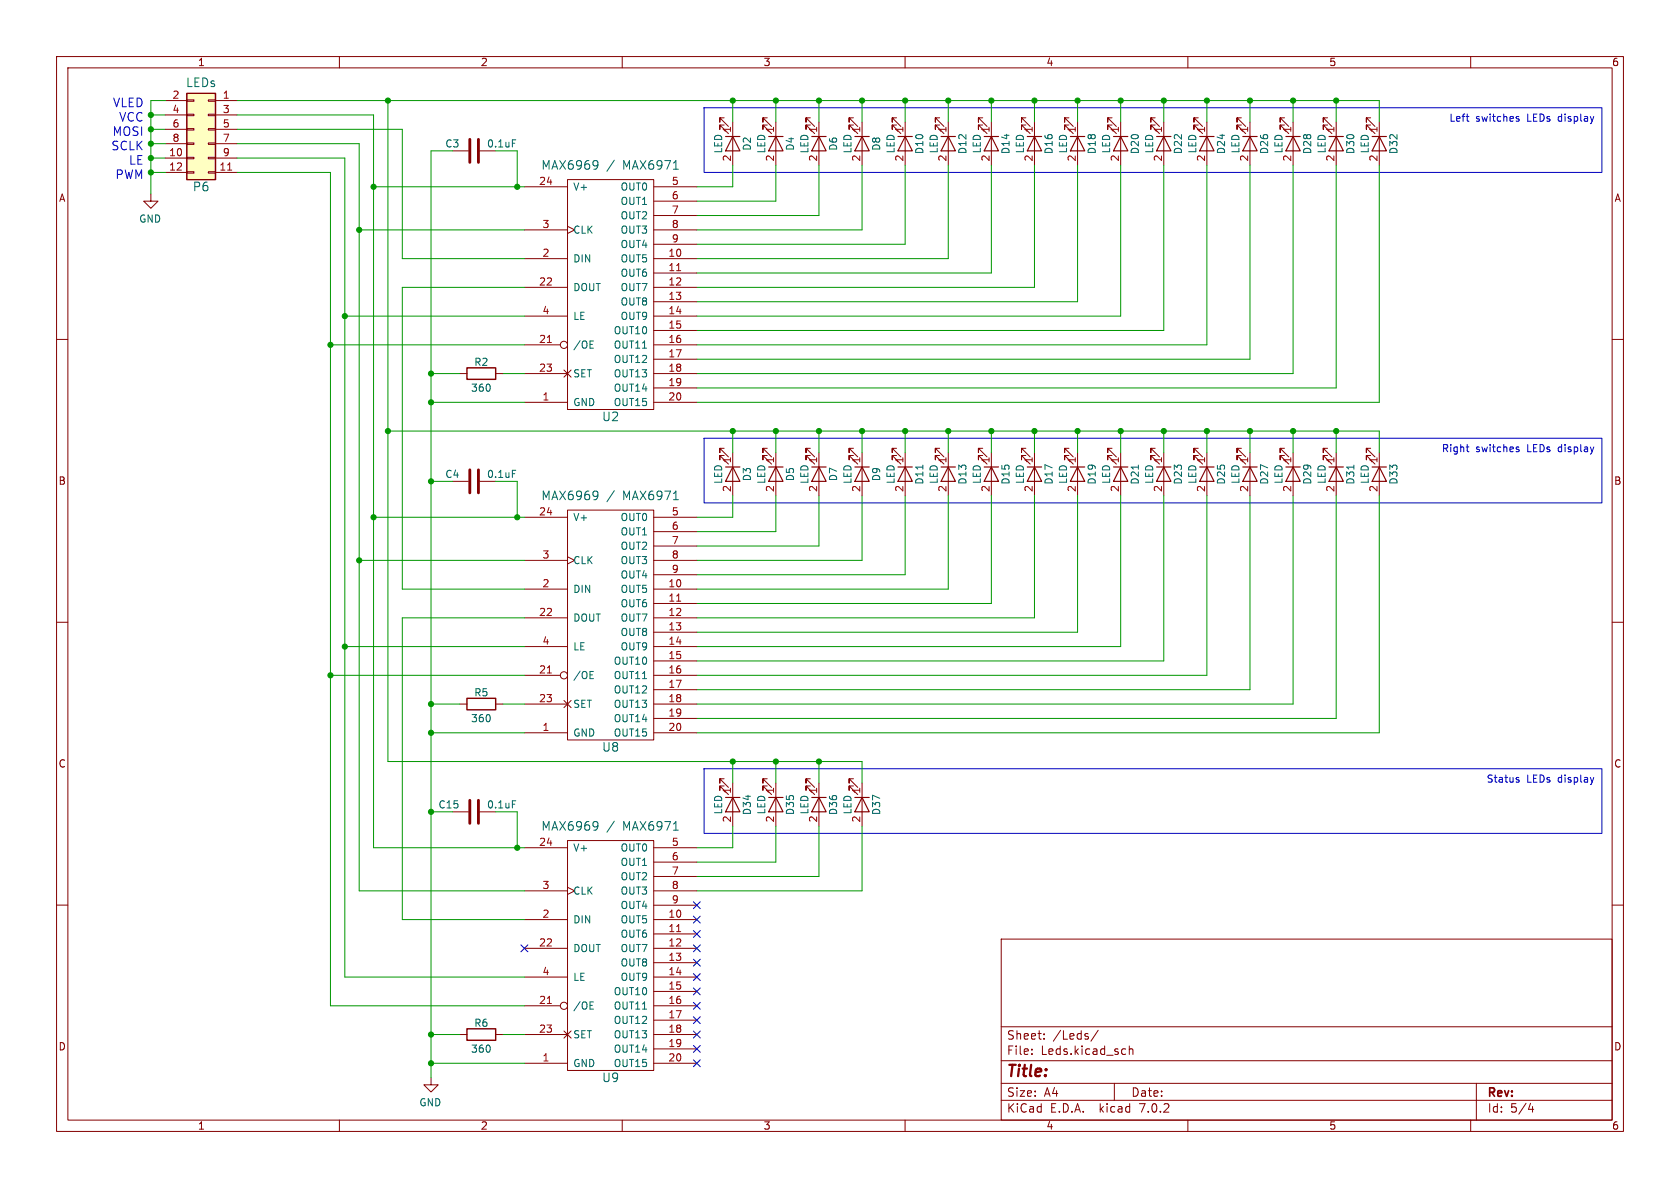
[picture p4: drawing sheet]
<svg xmlns="http://www.w3.org/2000/svg" width="297mm" height="210mm" viewBox="0 0 297 210" stroke-linecap="round" stroke-linejoin="round" font-family="sans-serif">
<g fill="none" stroke="#840000" stroke-width=".18">
<path d="M10 10h277v190h-277zM12 12h273v186h-273zM29.2 17.8h3.8M33 17.7h1.3v.2h-1.3zM36.8 17.7h1.3v.2h-1.3zM38.1 17.8h3.8M60 10v2M110 10v2M160 10v2M210 10v2M260 10v2M26.7 34.3v1.3h-1.3l1.3 1.2 1.2-1.2h-1.2"/>
<path d="M29.2 27.9h3.8M29.2 30.5h3.8M29.2 20.3h3.8M29.2 22.9h3.8M29.2 25.4h3.8M33 30.4h1.3v.2h-1.3zM33 27.8h1.3v.3h-1.3zM33 25.3h1.3v.2h-1.3zM33 22.7h1.3v.3h-1.3zM33 20.2h1.3v.2h-1.3zM36.8 30.4h1.3v.2h-1.3zM36.8 27.8h1.3v.3h-1.3z"/>
<path d="M36.8 25.3h1.3v.2h-1.3zM36.8 22.7h1.3v.3h-1.3zM36.8 20.2h1.3v.2h-1.3zM38.1 27.9h3.8M38.1 30.5h3.8M38.1 20.3h3.8M38.1 22.9h3.8M38.1 25.4h3.8M80 26.7h2.8M84.8 26.7h2.8M92.7 33h7.6M100.3 31.8h15.3v40.6h-15.3z"/>
<path d="M115.6 33h7.6M115.6 35.6h7.6M115.6 38.1h7.6M128 20.8h-.7v.8v-.8l1.5 1.6M128 22.1h-.7v.8v-.8l1.5 1.5M129.5 21.6v7.6M135.6 20.8h-.7v.8v-.8l1.5 1.6M135.6 22.1h-.7v.8v-.8l1.5 1.5M137.2 21.6v7.6M143.3 20.8h-.8v.8v-.8l1.5 1.6M143.3 22.1h-.8v.8v-.8l1.5 1.5M144.8 21.6v7.6"/>
<path d="M150.9 20.8h-.8v.8v-.8l1.5 1.6M150.9 22.1h-.8v.8v-.8l1.5 1.5M152.4 21.6v7.6M158.5 20.8h-.8v.8v-.8l1.6 1.6M158.5 22.1h-.8v.8v-.8l1.6 1.5M160 21.6v7.6M166.1 20.8h-.7v.8v-.8l1.5 1.6M166.1 22.1h-.7v.8v-.8l1.5 1.5M167.6 21.6v7.6M173.7 20.8h-.7v.8v-.8l1.5 1.6M173.7 22.1h-.7v.8v-.8l1.5 1.5M175.3 21.6v7.6"/>
<path d="M181.4 20.8h-.8v.8v-.8l1.5 1.6M181.4 22.1h-.8v.8v-.8l1.5 1.5M182.9 21.6v7.6M189 20.8h-.8v.8v-.8l1.5 1.6M189 22.1h-.8v.8v-.8l1.5 1.5M190.5 21.6v7.6M196.6 20.8h-.8v.8v-.8l1.6 1.6M196.6 22.1h-.8v.8v-.8l1.6 1.5M198.1 21.6v7.6M204.2 20.8h-.7v.8v-.8l1.5 1.6M204.2 22.1h-.7v.8v-.8l1.5 1.5M205.7 21.6v7.6"/>
<path d="M211.8 20.8h-.7v.8v-.8l1.5 1.6M211.8 22.1h-.7v.8v-.8l1.5 1.5M213.4 21.6v7.6M219.5 20.8h-.8v.8v-.8l1.5 1.6M219.5 22.1h-.8v.8v-.8l1.5 1.5M221 21.6v7.6M227.1 20.8h-.8v.8v-.8l1.5 1.6M227.1 22.1h-.8v.8v-.8l1.5 1.5M228.6 21.6v7.6M234.7 20.8h-.8v.8v-.8l1.6 1.6M234.7 22.1h-.8v.8v-.8l1.6 1.5M236.2 21.6v7.6"/>
<path d="M242.3 20.8h-.7v.8v-.8l1.5 1.6M242.3 22.1h-.7v.8v-.8l1.5 1.5M243.8 21.6v7.6M10 60h2M92.7 45.7h7.6M92.7 50.8h7.6M92.7 55.9h7.6M92.7 40.6h7.6M100.3 40l1.3 .6-1.3 .7M115.6 45.7h7.6M115.6 48.3h7.6M115.6 50.8h7.6"/>
<path d="M115.6 53.3h7.6M115.6 55.9h7.6M115.6 58.4h7.6M115.6 40.6h7.6M115.6 43.2h7.6M285 60h2M81.3 66h1.2M87.6 66h1.3M92.7 71.1h7.6M92.7 61h6.4M92.7 66h7.6M99.7 65.4l1.3 1.3"/>
<path d="M101 65.4l-1.3 1.3M115.6 71.1h7.6M115.6 61h7.6M115.6 63.5h7.6M115.6 66h7.6M115.6 68.6h7.6M128 79.2h-.7v.8v-.8l1.5 1.6M135.6 79.2h-.7v.8v-.8l1.5 1.6M143.3 79.2h-.8v.8v-.8l1.5 1.6M150.9 79.2h-.8v.8v-.8l1.5 1.6M158.5 79.2h-.8v.8v-.8l1.6 1.6M166.1 79.2h-.7v.8v-.8l1.5 1.6"/>
<path d="M173.7 79.2h-.7v.8v-.8l1.5 1.6M181.4 79.2h-.8v.8v-.8l1.5 1.6M189 79.2h-.8v.8v-.8l1.5 1.6M196.6 79.2h-.8v.8v-.8l1.6 1.6M204.2 79.2h-.7v.8v-.8l1.5 1.6M211.8 79.2h-.7v.8v-.8l1.5 1.6M219.5 79.2h-.8v.8v-.8l1.5 1.6M227.1 79.2h-.8v.8v-.8l1.5 1.6M234.7 79.2h-.8v.8v-.8l1.6 1.6M242.3 79.2h-.7v.8v-.8l1.5 1.6M80 85.1h2.8M84.8 85.1h2.8"/>
<path d="M92.7 91.4h7.6M92.7 99.1h7.6M100.3 90.2h15.3v40.6h-15.3zM100.3 98.4l1.3 .7-1.3 .6M115.6 91.4h7.6M115.6 99.1h7.6M115.6 94h7.6M115.6 96.5h7.6M128 80.5h-.7v.8v-.8l1.5 1.5M129.5 80v7.6M135.6 80.5h-.7v.8v-.8l1.5 1.5M137.2 80v7.6"/>
<path d="M143.3 80.5h-.8v.8v-.8l1.5 1.5M144.8 80v7.6M150.9 80.5h-.8v.8v-.8l1.5 1.5M152.4 80v7.6M158.5 80.5h-.8v.8v-.8l1.6 1.5M160 80v7.6M166.1 80.5h-.7v.8v-.8l1.5 1.5M167.6 80v7.6M173.7 80.5h-.7v.8v-.8l1.5 1.5M175.3 80v7.6M181.4 80.5h-.8v.8v-.8l1.5 1.5M182.9 80v7.6"/>
<path d="M189 80.5h-.8v.8v-.8l1.5 1.5M190.5 80v7.6M196.6 80.5h-.8v.8v-.8l1.6 1.5M198.1 80v7.6M204.2 80.5h-.7v.8v-.8l1.5 1.5M205.7 80v7.6M211.8 80.5h-.7v.8v-.8l1.5 1.5M213.4 80v7.6M219.5 80.5h-.8v.8v-.8l1.5 1.5M221 80v7.6M227.1 80.5h-.8v.8v-.8l1.5 1.5M228.6 80v7.6"/>
<path d="M234.7 80.5h-.8v.8v-.8l1.6 1.5M236.2 80v7.6M242.3 80.5h-.7v.8v-.8l1.5 1.5M243.8 80v7.6M10 110h2M92.7 104.1h7.6M92.7 109.2h7.6M92.7 114.3h7.6M92.7 119.4h6.4M115.6 104.1h7.6M115.6 106.7h7.6M115.6 109.2h7.6"/>
<path d="M115.6 111.8h7.6M115.6 114.3h7.6M115.6 116.8h7.6M115.6 119.4h7.6M115.6 101.6h7.6M285 110h2M81.3 124.5h1.2M87.6 124.5h1.3M92.7 124.5h7.6M92.7 129.5h7.6M99.7 123.8l1.3 1.3M101 123.8l-1.3 1.3"/>
<path d="M115.6 124.5h7.6M115.6 129.5h7.6M115.6 121.9h7.6M115.6 127h7.6M128 137.7h-.7v.7v-.7l1.5 1.5M128 138.9h-.7v.8v-.8l1.5 1.6M129.5 138.4v7.7M135.6 137.7h-.7v.7v-.7l1.5 1.5M135.6 138.9h-.7v.8v-.8l1.5 1.6M137.2 138.4v7.7M143.3 137.7h-.8v.7v-.7l1.5 1.5M143.3 138.9h-.8v.8v-.8l1.5 1.6"/>
<path d="M144.8 138.4v7.7M150.9 137.7h-.8v.7v-.7l1.5 1.5M150.9 138.9h-.8v.8v-.8l1.5 1.6M152.4 138.4v7.7M10 160h2M80 143.5h2.8M84.8 143.5h2.8M92.7 149.9h7.6M92.7 157.5h7.6M100.3 148.6h15.3v40.6h-15.3zM100.3 156.8l1.3 .7-1.3 .6M115.6 149.9h7.6"/>
<path d="M115.6 157.5h7.6M115.6 152.4h7.6M115.6 154.9h7.6M285 160h2M92.7 162.6h7.6M92.7 167.6h7.6M92.7 172.7h7.6M92.7 177.8h6.4M115.6 162.6h7.6M115.6 165.1h7.6M115.6 167.6h7.6M115.6 170.2h7.6"/>
<path d="M115.6 172.7h7.6M115.6 175.3h7.6M115.6 177.8h7.6M115.6 160h7.6M177 166h108v32h-108zM60 198v2M76.2 190.5v1.3h-1.3l1.3 1.2 1.3-1.2h-1.3M81.3 182.9h1.2M87.6 182.9h1.3M92.7 188h7.6M92.7 182.9h7.6M99.7 182.2l1.3 1.3"/>
<path d="M101 182.2l-1.3 1.3M110 198v2M115.6 185.4h7.6M115.6 188h7.6M115.6 180.3h7.6M115.6 182.9h7.6M160 198v2M177 194.5h108M177 191.5h108M177 187.5h108M177 181.5h108M182.4 186.3v.1"/>
<path d="M182.4 185.5v.1M184.6 183.6v.1M184.6 182.8v.1M194.1 182.1l-1.2 2M197 191.5v3M199.6 184.9v1.5M199.6 185.5l.3-.1 .3 .1 .1 .9M210 198v2M260 198v2M261 191.5v6.5M270.2 196.1h.9M270.9 195.6v1"/>
<circle cx="99.7" cy="61" r=".63"/>
<circle cx="99.7" cy="119.4" r=".63"/>
<circle cx="99.7" cy="177.8" r=".63"/>
</g>
<g fill="none" stroke="#840000" stroke-width=".2">
<path d="M128.3 24.1h2.5M129.5 24.1l1.3 2.6h-2.5zM135.9 24.1h2.5M137.2 24.1l1.2 2.6h-2.5zM143.5 24.1h2.5M144.8 24.1l1.2 2.6h-2.5zM151.1 24.1h2.6M152.4 24.1l1.3 2.6h-2.6zM158.7 24.1h2.6M160 24.1l1.3 2.6h-2.6zM166.4 24.1h2.5M167.6 24.1l1.3 2.6h-2.5z"/>
<path d="M174 24.1h2.5M175.3 24.1l1.2 2.6h-2.5zM181.6 24.1h2.5M182.9 24.1l1.2 2.6h-2.5zM189.2 24.1h2.6M190.5 24.1l1.3 2.6h-2.6zM196.8 24.1h2.6M198.1 24.1l1.3 2.6h-2.6zM204.5 24.1h2.5M205.7 24.1l1.3 2.6h-2.5zM212.1 24.1h2.5M213.4 24.1l1.2 2.6h-2.5z"/>
<path d="M219.7 24.1h2.5M221 24.1l1.2 2.6h-2.5zM227.3 24.1h2.6M228.6 24.1l1.3 2.6h-2.6zM234.9 24.1h2.6M236.2 24.1l1.3 2.6h-2.6zM242.6 24.1h2.5M243.8 24.1l1.3 2.6h-2.5zM128.3 82.6h2.5M129.5 82.6l1.3 2.5h-2.5zM135.9 82.6h2.5M137.2 82.6l1.2 2.5h-2.5z"/>
<path d="M143.5 82.6h2.5M144.8 82.6l1.2 2.5h-2.5zM151.1 82.6h2.6M152.4 82.6l1.3 2.5h-2.6zM158.7 82.6h2.6M160 82.6l1.3 2.5h-2.6zM166.4 82.6h2.5M167.6 82.6l1.3 2.5h-2.5zM174 82.6h2.5M175.3 82.6l1.2 2.5h-2.5zM181.6 82.6h2.5M182.9 82.6l1.2 2.5h-2.5z"/>
<path d="M189.2 82.6h2.6M190.5 82.6l1.3 2.5h-2.6zM196.8 82.6h2.6M198.1 82.6l1.3 2.5h-2.6zM204.5 82.6h2.5M205.7 82.6l1.3 2.5h-2.5zM212.1 82.6h2.5M213.4 82.6l1.2 2.5h-2.5zM219.7 82.6h2.5M221 82.6l1.2 2.5h-2.5zM227.3 82.6h2.6M228.6 82.6l1.3 2.5h-2.6z"/>
<path d="M234.9 82.6h2.6M236.2 82.6l1.3 2.5h-2.6zM242.6 82.6h2.5M243.8 82.6l1.3 2.5h-2.5zM128.3 141h2.5M129.5 141l1.3 2.5h-2.5zM135.9 141h2.5M137.2 141l1.2 2.5h-2.5zM143.5 141h2.5M144.8 141l1.2 2.5h-2.5zM151.1 141h2.6M152.4 141l1.3 2.5h-2.6z"/>
</g>
<path d="M83.1 24.6v4.1M84.6 24.6v4.1M83.1 83.1v4M84.6 83.1v4M83.1 141.5v4M84.6 141.5v4" fill="none" stroke="#840000" stroke-width=".51"/>
<g fill="none" stroke="#006464" stroke-width=".18">
<path d="M90.6 24.7h.6M105.6 28.5a1.28 1.28 0 0 1-.1 1.3M105.7 29l-.1 .3M108.6 28.3l-1.3 2M119.1 29.9h.8M104.3 61.5h.6M104.3 60.3h.6M90.6 83.1h.6M105.6 86.9v.1a1.28 1.28 0 0 1-.1 1.2M105.7 87.5l-.1 .2M108.6 86.7l-1.3 2M119.1 88.3h.8"/>
<path d="M104.3 120h.6M104.3 118.7h.6M90.6 141.6h.6M105.6 145.3v.1a1.28 1.28 0 0 1-.1 1.2M105.7 145.9l-.1 .2M108.6 145.2l-1.3 1.9M119.1 146.8h.8M104.3 178.4h.6M104.3 177.1h.6"/>
</g>
<path d="M33 16.5h5.1v15.3h-5.1zM82.5 65h5.1v2.1h-5.1zM82.5 123.4h5.1v2.1h-5.1zM82.5 181.9h5.1v2h-5.1z" fill="none" stroke="#840000" stroke-width=".25"/>
<path d="M33 16.5h5.1v15.3h-5.1z" fill="#ffffc2" stroke="#ffffc2" stroke-width=".18"/>
<path d="M40.2 30.1h.8M119.6 47.9h.7M96.8 60.6h.7M96.8 119h.7M119.6 106.3h.7M96.8 177.4h.7M119.6 164.7h.7" fill="none" stroke="#a90000" stroke-width=".18"/>
<g fill="none" stroke="#0000c2" stroke-width=".18">
<path d="M124.5 19.1h158.7v11.4h-158.7zM259.2 20.6h.5M259.6 21.4h.1M268.1 21l.4 .1 .1 .2-.2 .1h-.4M268.1 20.6h.4M281.8 20.6l-.3 .8M124.5 77.5h158.7v11.4h-158.7zM259.2 79h.5M259.4 79.8l.3 .1M268.1 79.4l.4 .1 .1 .2-.2 .2-.4-.1M268.1 79.1h.4M281.8 79l-.3 .9"/>
<path d="M124.5 135.9h158.7v11.4h-158.7zM268.2 137.9h.3l.1 .2-.2 .2h-.2M268.2 137.4l.3 .1M281.8 137.4l-.3 .9"/>
</g>
<g fill="none" stroke="#009600" stroke-width=".18">
<path d="M29.2 17.8h-2.5v16.5M41.9 17.8h201.9v3.8M68.6 17.8v116.8h83.8v3.8M129.5 17.8v3.8M137.2 17.8v3.8M144.8 17.8v3.8M152.4 17.8v3.8M160 17.8v3.8M167.6 17.8v3.8M175.3 17.8v3.8M182.9 17.8v3.8M190.5 17.8v3.8"/>
<path d="M198.1 17.8v3.8M205.7 17.8v3.8M213.4 17.8v3.8M221 17.8v3.8M228.6 17.8v3.8M236.2 17.8v3.8M26.7 27.9h2.5M26.7 20.3h2.5M26.7 25.4h2.5M26.7 30.5h2.5M26.7 22.9h2.5M41.9 22.9h29.2v22.8h21.6"/>
<path d="M41.9 27.9h19.1v144.8h31.7M41.9 25.4h21.6v132.1h29.2M41.9 20.3h24.1v129.6h26.7M41.9 30.5h16.5v147.3h34.3M66 33h26.7M80 26.7h-3.8v163.8M87.6 26.7h3.8v6.3M129.5 29.2v3.8h-6.3M137.2 29.2v6.4h-14M144.8 29.2v8.9h-21.6M152.4 29.2v11.4h-29.2M160 29.2v14h-36.8"/>
<path d="M167.6 29.2v16.5h-44.4M175.3 29.2v19.1h-52.1M182.9 29.2v21.6h-59.7M190.5 29.2v24.1h-67.3M198.1 29.2v26.7h-74.9M205.7 29.2v29.2h-82.5M213.4 29.2v31.8h-90.2M221 29.2v34.3h-97.8M228.6 29.2v36.8h-105.4M236.2 29.2v39.4h-113M243.8 29.2v41.9h-120.6M61 55.9h31.7"/>
<path d="M63.5 40.6h29.2M92.7 50.8h-21.6v53.3h21.6M58.4 61h34.3M68.6 76.2h175.2v3.8M76.2 66h5.1M76.2 71.1h16.5M88.9 66h3.8M129.5 76.2v3.8M137.2 76.2v3.8M144.8 76.2v3.8M152.4 76.2v3.8M160 76.2v3.8"/>
<path d="M167.6 76.2v3.8M175.3 76.2v3.8M182.9 76.2v3.8M190.5 76.2v3.8M198.1 76.2v3.8M205.7 76.2v3.8M213.4 76.2v3.8M221 76.2v3.8M228.6 76.2v3.8M236.2 76.2v3.8M63.5 99.1h29.2M66 91.4h26.7"/>
<path d="M76.2 85.1h3.8M87.6 85.1h3.8v6.3M129.5 87.6v3.8h-6.3M137.2 87.6v6.4h-14M144.8 87.6v8.9h-21.6M152.4 87.6v11.5h-29.2M160 87.6v14h-36.8M167.6 87.6v16.5h-44.4M175.3 87.6v19.1h-52.1M182.9 87.6v21.6h-59.7M190.5 87.6v24.2h-67.3M198.1 87.6v26.7h-74.9"/>
<path d="M205.7 87.6v29.2h-82.5M213.4 87.6v31.8h-90.2M221 87.6v34.3h-97.8M228.6 87.6v36.9h-105.4M236.2 87.6v39.4h-113M243.8 87.6v41.9h-120.6M58.4 119.4h34.3M61 114.3h31.7M92.7 109.2h-21.6v53.4h21.6M76.2 124.5h5.1M76.2 129.5h16.5M88.9 124.5h3.8"/>
<path d="M129.5 134.6v3.8M137.2 134.6v3.8M144.8 134.6v3.8M76.2 143.5h3.8M87.6 143.5h3.8v6.4M129.5 146.1v3.8h-6.3M137.2 146.1v6.3h-14M144.8 146.1v8.8h-21.6M152.4 146.1v11.4h-29.2M76.2 188h16.5M76.2 182.9h5.1M88.9 182.9h3.8"/>
</g>
<g fill="none" stroke="#000084" stroke-width=".18">
<path d="M122.6 159.4l1.2 1.2M123.8 159.4l-1.2 1.2M92.1 167l1.2 1.2M93.3 167l-1.2 1.2M122.6 179.7l1.2 1.2M122.6 164.5l1.2 1.2M122.6 162l1.2 1.2M122.6 177.2l1.2 1.2M122.6 174.7l1.2 1.2M122.6 169.6l1.2 1.2M122.6 172.1l1.2 1.2M122.6 167l1.2 1.2"/>
<path d="M123.8 179.7l-1.2 1.2M123.8 164.5l-1.2 1.2M123.8 162l-1.2 1.2M123.8 177.2l-1.2 1.2M123.8 174.7l-1.2 1.2M123.8 169.6l-1.2 1.2M123.8 172.1l-1.2 1.2M123.8 167l-1.2 1.2M122.6 184.8l1.2 1.2M122.6 187.4l1.2 1.2M122.6 182.3l1.2 1.2M123.8 184.8l-1.2 1.2"/>
<path d="M123.8 187.4l-1.2 1.2M123.8 182.3l-1.2 1.2"/>
</g>
<g fill="#009600" stroke="#009600" stroke-width=".18">
<circle cx="190.5" cy="76.2" r=".46"/>
<circle cx="175.3" cy="76.2" r=".46"/>
<circle cx="182.9" cy="76.2" r=".46"/>
<circle cx="198.1" cy="76.2" r=".46"/>
<circle cx="221" cy="76.2" r=".46"/>
<circle cx="213.4" cy="76.2" r=".46"/>
<circle cx="198.1" cy="17.8" r=".46"/>
<circle cx="190.5" cy="17.8" r=".46"/>
<circle cx="137.2" cy="76.2" r=".46"/>
<circle cx="175.3" cy="17.8" r=".46"/>
<circle cx="182.9" cy="17.8" r=".46"/>
<circle cx="205.7" cy="76.2" r=".46"/>
<circle cx="167.6" cy="76.2" r=".46"/>
<circle cx="160" cy="76.2" r=".46"/>
<circle cx="167.6" cy="17.8" r=".46"/>
<circle cx="144.8" cy="17.8" r=".46"/>
<circle cx="152.4" cy="17.8" r=".46"/>
<circle cx="160" cy="17.8" r=".46"/>
<circle cx="129.5" cy="17.8" r=".46"/>
<circle cx="137.2" cy="17.8" r=".46"/>
<circle cx="228.6" cy="17.8" r=".46"/>
<circle cx="221" cy="17.8" r=".46"/>
<circle cx="213.4" cy="17.8" r=".46"/>
<circle cx="236.2" cy="76.2" r=".46"/>
<circle cx="228.6" cy="76.2" r=".46"/>
<circle cx="205.7" cy="17.8" r=".46"/>
<circle cx="236.2" cy="17.8" r=".46"/>
<circle cx="152.4" cy="76.2" r=".46"/>
<circle cx="144.8" cy="76.2" r=".46"/>
<circle cx="129.5" cy="76.2" r=".46"/>
<circle cx="91.4" cy="91.4" r=".46"/>
<circle cx="76.2" cy="71.1" r=".46"/>
<circle cx="76.2" cy="66" r=".46"/>
<circle cx="68.6" cy="76.2" r=".46"/>
<circle cx="61" cy="114.3" r=".46"/>
<circle cx="63.5" cy="99.1" r=".46"/>
<circle cx="66" cy="91.4" r=".46"/>
<circle cx="91.4" cy="33" r=".46"/>
<circle cx="76.2" cy="85.1" r=".46"/>
<circle cx="58.4" cy="119.4" r=".46"/>
<circle cx="76.2" cy="129.5" r=".46"/>
<circle cx="76.2" cy="124.5" r=".46"/>
<circle cx="76.2" cy="182.9" r=".46"/>
<circle cx="76.2" cy="143.5" r=".46"/>
<circle cx="91.4" cy="149.9" r=".46"/>
<circle cx="76.2" cy="188" r=".46"/>
<circle cx="129.5" cy="134.6" r=".46"/>
<circle cx="137.2" cy="134.6" r=".46"/>
<circle cx="144.8" cy="134.6" r=".46"/>
<circle cx="63.5" cy="40.6" r=".46"/>
<circle cx="66" cy="33" r=".46"/>
<circle cx="26.7" cy="30.5" r=".46"/>
<circle cx="26.7" cy="27.9" r=".46"/>
<circle cx="58.4" cy="61" r=".46"/>
<circle cx="61" cy="55.9" r=".46"/>
<circle cx="26.7" cy="20.3" r=".46"/>
<circle cx="68.6" cy="17.8" r=".46"/>
<circle cx="26.7" cy="22.9" r=".46"/>
<circle cx="26.7" cy="25.4" r=".46"/>
</g>
<text font-size="2.8" fill="#840000" x="178" y="190.8">Title:</text>
<g font-size="2.1" fill="#006464">
<text x="32.8" y="15.6">LEDs</text>
<text x="34" y="34">P6</text>
<text x="95.6" y="30.2">MAX6969</text>
<text x="110" y="30.2">MAX6971</text>
<text x="106.4" y="74.6">U2</text>
<text x="95.6" y="88.6">MAX6969</text>
<text x="110" y="88.6">MAX6971</text>
<text x="106.4" y="133">U8</text>
<text x="95.6" y="147">MAX6969</text>
<text x="110" y="147">MAX6971</text>
<text x="106.4" y="191.5">U9</text>
</g>
<g font-size="2.1" fill="#0000c2">
<text x="19.9" y="19.1">VLED</text>
<text x="21" y="21.6">VCC</text>
<text x="19.6" y="26.7">SCLK</text>
<text x="19.8" y="24.1">MOSI</text>
<text x="22.7" y="29.2">LE</text>
<text x="20.3" y="31.8">PWM</text>
</g>
<g font-size="2.1" fill="#840000">
<text x="178" y="183.9">Sheet:</text>
<text x="186.2" y="183.9">/Leds/</text>
<text x="178" y="186.6">File:</text>
<text x="184" y="186.6">Leds.kicad_sch</text>
<text x="178" y="196.8">KiCad</text>
<text x="178" y="194">Size:</text>
<text x="184.6" y="194">A4</text>
<text x="185.7" y="196.8">E.D.A.</text>
<text x="194.4" y="196.8">kicad</text>
<text x="200" y="194">Date:</text>
<text x="201.5" y="196.8">7.0.2</text>
<text x="263" y="194.2">Rev:</text>
<text x="263" y="196.8">Id:</text>
<text x="267" y="196.8">5/4</text>
</g>
<g font-size="1.8" fill="#840000">
<text x="35" y="11.8">1</text>
<text x="85" y="11.8">2</text>
<text x="135" y="11.8">3</text>
<text x="185" y="11.8">4</text>
<text x="235" y="11.8">5</text>
<text x="285" y="11.8">6</text>
<text x="10.4" y="35.8">A</text>
<text x="285.4" y="35.8">A</text>
<text x="10.3" y="85.8">B</text>
<text x="285.3" y="85.8">B</text>
<text x="10.3" y="135.8">C</text>
<text x="285.3" y="135.8">C</text>
<text x="10.3" y="185.8">D</text>
<text x="285.3" y="185.8">D</text>
<text x="35" y="199.8">1</text>
<text x="85" y="199.8">2</text>
<text x="135" y="199.8">3</text>
<text x="185" y="199.8">4</text>
<text x="235" y="199.8">5</text>
<text x="285" y="199.8">6</text>
</g>
<g font-size="1.8" fill="#a90000">
<text x="30.4" y="17.5">2</text>
<text x="39.3" y="17.5">1</text>
<text x="30.4" y="20.1">4</text>
<text x="30.4" y="22.6">6</text>
<text x="39.3" y="20.1">3</text>
<text x="39.3" y="22.6">5</text>
<text x="129.3" y="23.5" transform="rotate(-90 129.3 23.5)">1</text>
<text x="136.9" y="23.5" transform="rotate(-90 136.9 23.5)">1</text>
<text x="144.5" y="23.5" transform="rotate(-90 144.5 23.5)">1</text>
<text x="152.1" y="23.5" transform="rotate(-90 152.1 23.5)">1</text>
<text x="159.8" y="23.5" transform="rotate(-90 159.8 23.5)">1</text>
<text x="167.4" y="23.5" transform="rotate(-90 167.4 23.5)">1</text>
<text x="175" y="23.5" transform="rotate(-90 175 23.5)">1</text>
<text x="182.6" y="23.5" transform="rotate(-90 182.6 23.5)">1</text>
<text x="190.2" y="23.5" transform="rotate(-90 190.2 23.5)">1</text>
<text x="197.9" y="23.5" transform="rotate(-90 197.9 23.5)">1</text>
<text x="205.5" y="23.5" transform="rotate(-90 205.5 23.5)">1</text>
<text x="213.1" y="23.5" transform="rotate(-90 213.1 23.5)">1</text>
<text x="220.7" y="23.5" transform="rotate(-90 220.7 23.5)">1</text>
<text x="228.3" y="23.5" transform="rotate(-90 228.3 23.5)">1</text>
<text x="236" y="23.5" transform="rotate(-90 236 23.5)">1</text>
<text x="243.6" y="23.5" transform="rotate(-90 243.6 23.5)">1</text>
<text x="29.8" y="27.7">10</text>
<text x="30.4" y="25.1">8</text>
<text x="39.3" y="25.1">7</text>
<text x="39.3" y="27.7">9</text>
<text x="129.3" y="28.6" transform="rotate(-90 129.3 28.6)">2</text>
<text x="136.9" y="28.6" transform="rotate(-90 136.9 28.6)">2</text>
<text x="144.5" y="28.6" transform="rotate(-90 144.5 28.6)">2</text>
<text x="152.1" y="28.6" transform="rotate(-90 152.1 28.6)">2</text>
<text x="159.8" y="28.6" transform="rotate(-90 159.8 28.6)">2</text>
<text x="167.4" y="28.6" transform="rotate(-90 167.4 28.6)">2</text>
<text x="175" y="28.6" transform="rotate(-90 175 28.6)">2</text>
<text x="182.6" y="28.6" transform="rotate(-90 182.6 28.6)">2</text>
<text x="190.2" y="28.6" transform="rotate(-90 190.2 28.6)">2</text>
<text x="197.9" y="28.6" transform="rotate(-90 197.9 28.6)">2</text>
<text x="205.5" y="28.6" transform="rotate(-90 205.5 28.6)">2</text>
<text x="213.1" y="28.6" transform="rotate(-90 213.1 28.6)">2</text>
<text x="220.7" y="28.6" transform="rotate(-90 220.7 28.6)">2</text>
<text x="228.3" y="28.6" transform="rotate(-90 228.3 28.6)">2</text>
<text x="236" y="28.6" transform="rotate(-90 236 28.6)">2</text>
<text x="243.6" y="28.6" transform="rotate(-90 243.6 28.6)">2</text>
<text x="29.8" y="30.2">12</text>
<text x="38.7" y="30.2">11</text>
<text x="95.2" y="32.8">24</text>
<text x="118.7" y="32.8">5</text>
<text x="118.7" y="35.3">6</text>
<text x="95.9" y="40.4">3</text>
<text x="118.7" y="37.8">7</text>
<text x="118.7" y="40.4">8</text>
<text x="95.9" y="45.5">2</text>
<text x="118.1" y="45.5">10</text>
<text x="118.7" y="42.9">9</text>
<text x="95.2" y="50.5">22</text>
<text x="118.1" y="48">11</text>
<text x="118.1" y="50.5">12</text>
<text x="118.1" y="53.1">13</text>
<text x="95.9" y="55.6">4</text>
<text x="118.1" y="55.6">14</text>
<text x="118.1" y="58.2">15</text>
<text x="95.2" y="60.7">21</text>
<text x="95.2" y="65.8">23</text>
<text x="118.1" y="60.7">16</text>
<text x="118.1" y="63.2">17</text>
<text x="118.1" y="65.8">18</text>
<text x="95.9" y="70.9">1</text>
<text x="118.1" y="68.3">19</text>
<text x="118.1" y="70.9">20</text>
<text x="129.3" y="81.9" transform="rotate(-90 129.3 81.9)">1</text>
<text x="136.9" y="81.9" transform="rotate(-90 136.9 81.9)">1</text>
<text x="144.5" y="81.9" transform="rotate(-90 144.5 81.9)">1</text>
<text x="152.1" y="81.9" transform="rotate(-90 152.1 81.9)">1</text>
<text x="159.8" y="81.9" transform="rotate(-90 159.8 81.9)">1</text>
<text x="167.4" y="81.9" transform="rotate(-90 167.4 81.9)">1</text>
<text x="175" y="81.9" transform="rotate(-90 175 81.9)">1</text>
<text x="182.6" y="81.9" transform="rotate(-90 182.6 81.9)">1</text>
<text x="190.2" y="81.9" transform="rotate(-90 190.2 81.9)">1</text>
<text x="197.9" y="81.9" transform="rotate(-90 197.9 81.9)">1</text>
<text x="205.5" y="81.9" transform="rotate(-90 205.5 81.9)">1</text>
<text x="213.1" y="81.9" transform="rotate(-90 213.1 81.9)">1</text>
<text x="220.7" y="81.9" transform="rotate(-90 220.7 81.9)">1</text>
<text x="228.3" y="81.9" transform="rotate(-90 228.3 81.9)">1</text>
<text x="236" y="81.9" transform="rotate(-90 236 81.9)">1</text>
<text x="243.6" y="81.9" transform="rotate(-90 243.6 81.9)">1</text>
<text x="129.3" y="87" transform="rotate(-90 129.3 87)">2</text>
<text x="136.9" y="87" transform="rotate(-90 136.9 87)">2</text>
<text x="144.5" y="87" transform="rotate(-90 144.5 87)">2</text>
<text x="152.1" y="87" transform="rotate(-90 152.1 87)">2</text>
<text x="159.8" y="87" transform="rotate(-90 159.8 87)">2</text>
<text x="167.4" y="87" transform="rotate(-90 167.4 87)">2</text>
<text x="175" y="87" transform="rotate(-90 175 87)">2</text>
<text x="182.6" y="87" transform="rotate(-90 182.6 87)">2</text>
<text x="190.2" y="87" transform="rotate(-90 190.2 87)">2</text>
<text x="197.9" y="87" transform="rotate(-90 197.9 87)">2</text>
<text x="205.5" y="87" transform="rotate(-90 205.5 87)">2</text>
<text x="213.1" y="87" transform="rotate(-90 213.1 87)">2</text>
<text x="220.7" y="87" transform="rotate(-90 220.7 87)">2</text>
<text x="228.3" y="87" transform="rotate(-90 228.3 87)">2</text>
<text x="236" y="87" transform="rotate(-90 236 87)">2</text>
<text x="243.6" y="87" transform="rotate(-90 243.6 87)">2</text>
<text x="95.2" y="91.2">24</text>
<text x="118.7" y="91.2">5</text>
<text x="118.7" y="93.7">6</text>
<text x="95.9" y="98.8">3</text>
<text x="118.7" y="96.3">7</text>
<text x="118.7" y="98.8">8</text>
<text x="118.7" y="101.3">9</text>
<text x="95.9" y="103.9">2</text>
<text x="118.1" y="103.9">10</text>
<text x="118.1" y="106.4">11</text>
<text x="95.2" y="109">22</text>
<text x="118.1" y="109">12</text>
<text x="118.1" y="111.5">13</text>
<text x="95.2" y="119.1">21</text>
<text x="95.9" y="114">4</text>
<text x="118.1" y="114">14</text>
<text x="118.1" y="116.6">15</text>
<text x="118.1" y="119.1">16</text>
<text x="95.2" y="124.2">23</text>
<text x="118.1" y="121.7">17</text>
<text x="118.1" y="124.2">18</text>
<text x="95.9" y="129.3">1</text>
<text x="118.1" y="126.7">19</text>
<text x="118.1" y="129.3">20</text>
<text x="129.3" y="140.4" transform="rotate(-90 129.3 140.4)">1</text>
<text x="136.9" y="140.4" transform="rotate(-90 136.9 140.4)">1</text>
<text x="144.5" y="140.4" transform="rotate(-90 144.5 140.4)">1</text>
<text x="152.1" y="140.4" transform="rotate(-90 152.1 140.4)">1</text>
<text x="95.2" y="149.6">24</text>
<text x="118.7" y="149.6">5</text>
<text x="129.3" y="145.4" transform="rotate(-90 129.3 145.4)">2</text>
<text x="136.9" y="145.4" transform="rotate(-90 136.9 145.4)">2</text>
<text x="144.5" y="145.4" transform="rotate(-90 144.5 145.4)">2</text>
<text x="152.1" y="145.4" transform="rotate(-90 152.1 145.4)">2</text>
<text x="118.7" y="152.1">6</text>
<text x="118.7" y="154.7">7</text>
<text x="95.9" y="157.2">3</text>
<text x="118.7" y="157.2">8</text>
<text x="118.7" y="159.8">9</text>
<text x="95.2" y="167.4">22</text>
<text x="95.9" y="162.3">2</text>
<text x="118.1" y="162.3">10</text>
<text x="118.1" y="164.8">11</text>
<text x="118.1" y="167.4">12</text>
<text x="95.9" y="172.5">4</text>
<text x="118.1" y="169.9">13</text>
<text x="118.1" y="172.5">14</text>
<text x="95.2" y="177.5">21</text>
<text x="118.1" y="175">15</text>
<text x="118.1" y="177.5">16</text>
<text x="95.2" y="182.6">23</text>
<text x="118.1" y="180.1">17</text>
<text x="118.1" y="182.6">18</text>
<text x="118.1" y="185.2">19</text>
<text x="95.9" y="187.7">1</text>
<text x="118.1" y="187.7">20</text>
</g>
<g font-size="1.8" fill="#0000c2">
<text x="256.1" y="21.6">Left</text>
<text x="260.8" y="21.6">switches</text>
<text x="269.9" y="21.6">LEDs</text>
<text x="275.5" y="21.6">display</text>
<text x="254.8" y="80">Right</text>
<text x="260.8" y="80">switches</text>
<text x="269.9" y="80">LEDs</text>
<text x="275.5" y="80">display</text>
<text x="262.7" y="138.4">Status</text>
<text x="269.8" y="138.4">LEDs</text>
<text x="275.4" y="138.4">display</text>
</g>
<g font-size="1.8" fill="#006464">
<text x="78.7" y="26.2">C3</text>
<text x="86" y="26.2">0.1uF</text>
<text x="127.8" y="27.2" transform="rotate(-90 127.8 27.2)">LED</text>
<text x="132.9" y="26.7" transform="rotate(-90 132.9 26.7)">D2</text>
<text x="135.4" y="27.2" transform="rotate(-90 135.4 27.2)">LED</text>
<text x="140.5" y="26.7" transform="rotate(-90 140.5 26.7)">D4</text>
<text x="143.1" y="27.2" transform="rotate(-90 143.1 27.2)">LED</text>
<text x="148.1" y="26.7" transform="rotate(-90 148.1 26.7)">D6</text>
<text x="150.7" y="27.2" transform="rotate(-90 150.7 27.2)">LED</text>
<text x="155.8" y="26.7" transform="rotate(-90 155.8 26.7)">D8</text>
<text x="158.3" y="27.2" transform="rotate(-90 158.3 27.2)">LED</text>
<text x="163.4" y="27.3" transform="rotate(-90 163.4 27.3)">D10</text>
<text x="165.9" y="27.2" transform="rotate(-90 165.9 27.2)">LED</text>
<text x="171" y="27.3" transform="rotate(-90 171 27.3)">D12</text>
<text x="173.5" y="27.2" transform="rotate(-90 173.5 27.2)">LED</text>
<text x="178.6" y="27.3" transform="rotate(-90 178.6 27.3)">D14</text>
<text x="181.2" y="27.2" transform="rotate(-90 181.2 27.2)">LED</text>
<text x="186.2" y="27.3" transform="rotate(-90 186.2 27.3)">D16</text>
<text x="188.8" y="27.2" transform="rotate(-90 188.8 27.2)">LED</text>
<text x="193.9" y="27.3" transform="rotate(-90 193.9 27.3)">D18</text>
<text x="196.4" y="27.2" transform="rotate(-90 196.4 27.2)">LED</text>
<text x="201.5" y="27.3" transform="rotate(-90 201.5 27.3)">D20</text>
<text x="204" y="27.2" transform="rotate(-90 204 27.2)">LED</text>
<text x="209.1" y="27.3" transform="rotate(-90 209.1 27.3)">D22</text>
<text x="211.6" y="27.2" transform="rotate(-90 211.6 27.2)">LED</text>
<text x="216.7" y="27.3" transform="rotate(-90 216.7 27.3)">D24</text>
<text x="219.3" y="27.2" transform="rotate(-90 219.3 27.2)">LED</text>
<text x="224.3" y="27.3" transform="rotate(-90 224.3 27.3)">D26</text>
<text x="226.9" y="27.2" transform="rotate(-90 226.9 27.2)">LED</text>
<text x="232" y="27.3" transform="rotate(-90 232 27.3)">D28</text>
<text x="234.5" y="27.2" transform="rotate(-90 234.5 27.2)">LED</text>
<text x="239.6" y="27.3" transform="rotate(-90 239.6 27.3)">D30</text>
<text x="242.1" y="27.2" transform="rotate(-90 242.1 27.2)">LED</text>
<text x="247.2" y="27.3" transform="rotate(-90 247.2 27.3)">D32</text>
<text x="101.3" y="33.8">V+</text>
<text x="109.6" y="33.8">OUT0</text>
<text x="24.5" y="39.5">GND</text>
<text x="101.3" y="41.5">CLK</text>
<text x="109.6" y="36.4">OUT1</text>
<text x="109.6" y="38.9">OUT2</text>
<text x="109.6" y="41.5">OUT3</text>
<text x="101.3" y="46.5">DIN</text>
<text x="109.6" y="46.5">OUT5</text>
<text x="109.6" y="44">OUT4</text>
<text x="101.3" y="51.6">DOUT</text>
<text x="109.6" y="49.1">OUT6</text>
<text x="109.6" y="51.6">OUT7</text>
<text x="101.3" y="56.7">LE</text>
<text x="108.4" y="59.2">OUT10</text>
<text x="109.6" y="54.2">OUT8</text>
<text x="109.6" y="56.7">OUT9</text>
<text x="83.8" y="64.8">R2</text>
<text x="101.3" y="61.8">/OE</text>
<text x="108.4" y="61.8">OUT11</text>
<text x="108.4" y="64.3">OUT12</text>
<text x="83.2" y="69.4">360</text>
<text x="101.3" y="71.9">GND</text>
<text x="101.3" y="66.9">SET</text>
<text x="108.4" y="66.9">OUT13</text>
<text x="108.4" y="69.4">OUT14</text>
<text x="108.4" y="71.9">OUT15</text>
<text x="78.7" y="84.6">C4</text>
<text x="86" y="84.6">0.1uF</text>
<text x="127.8" y="85.6" transform="rotate(-90 127.8 85.6)">LED</text>
<text x="132.9" y="85.1" transform="rotate(-90 132.9 85.1)">D3</text>
<text x="135.4" y="85.6" transform="rotate(-90 135.4 85.6)">LED</text>
<text x="140.5" y="85.1" transform="rotate(-90 140.5 85.1)">D5</text>
<text x="143.1" y="85.6" transform="rotate(-90 143.1 85.6)">LED</text>
<text x="148.1" y="85.1" transform="rotate(-90 148.1 85.1)">D7</text>
<text x="150.7" y="85.6" transform="rotate(-90 150.7 85.6)">LED</text>
<text x="155.8" y="85.1" transform="rotate(-90 155.8 85.1)">D9</text>
<text x="158.3" y="85.6" transform="rotate(-90 158.3 85.6)">LED</text>
<text x="163.4" y="85.7" transform="rotate(-90 163.4 85.7)">D11</text>
<text x="165.9" y="85.6" transform="rotate(-90 165.9 85.6)">LED</text>
<text x="171" y="85.7" transform="rotate(-90 171 85.7)">D13</text>
<text x="173.5" y="85.6" transform="rotate(-90 173.5 85.6)">LED</text>
<text x="178.6" y="85.7" transform="rotate(-90 178.6 85.7)">D15</text>
<text x="181.2" y="85.6" transform="rotate(-90 181.2 85.6)">LED</text>
<text x="186.2" y="85.7" transform="rotate(-90 186.2 85.7)">D17</text>
<text x="188.8" y="85.6" transform="rotate(-90 188.8 85.6)">LED</text>
<text x="193.9" y="85.7" transform="rotate(-90 193.9 85.7)">D19</text>
<text x="196.4" y="85.6" transform="rotate(-90 196.4 85.6)">LED</text>
<text x="201.5" y="85.7" transform="rotate(-90 201.5 85.7)">D21</text>
<text x="204" y="85.6" transform="rotate(-90 204 85.6)">LED</text>
<text x="209.1" y="85.7" transform="rotate(-90 209.1 85.7)">D23</text>
<text x="211.6" y="85.6" transform="rotate(-90 211.6 85.6)">LED</text>
<text x="216.7" y="85.7" transform="rotate(-90 216.7 85.7)">D25</text>
<text x="219.3" y="85.6" transform="rotate(-90 219.3 85.6)">LED</text>
<text x="224.3" y="85.7" transform="rotate(-90 224.3 85.7)">D27</text>
<text x="226.9" y="85.6" transform="rotate(-90 226.9 85.6)">LED</text>
<text x="232" y="85.7" transform="rotate(-90 232 85.7)">D29</text>
<text x="234.5" y="85.6" transform="rotate(-90 234.5 85.6)">LED</text>
<text x="239.6" y="85.7" transform="rotate(-90 239.6 85.7)">D31</text>
<text x="242.1" y="85.6" transform="rotate(-90 242.1 85.6)">LED</text>
<text x="247.2" y="85.7" transform="rotate(-90 247.2 85.7)">D33</text>
<text x="101.3" y="92.3">V+</text>
<text x="109.6" y="92.3">OUT0</text>
<text x="109.6" y="94.8">OUT1</text>
<text x="101.3" y="99.9">CLK</text>
<text x="109.6" y="97.3">OUT2</text>
<text x="109.6" y="99.9">OUT3</text>
<text x="101.3" y="105">DIN</text>
<text x="109.6" y="105">OUT5</text>
<text x="109.6" y="107.5">OUT6</text>
<text x="109.6" y="102.4">OUT4</text>
<text x="101.3" y="110">DOUT</text>
<text x="109.6" y="110">OUT7</text>
<text x="109.6" y="112.6">OUT8</text>
<text x="101.3" y="115.1">LE</text>
<text x="108.4" y="117.7">OUT10</text>
<text x="109.6" y="115.1">OUT9</text>
<text x="83.8" y="123.3">R5</text>
<text x="101.3" y="120.2">/OE</text>
<text x="101.3" y="125.3">SET</text>
<text x="108.4" y="120.2">OUT11</text>
<text x="108.4" y="122.7">OUT12</text>
<text x="108.4" y="125.3">OUT13</text>
<text x="83.2" y="127.8">360</text>
<text x="101.3" y="130.4">GND</text>
<text x="108.4" y="127.8">OUT14</text>
<text x="108.4" y="130.4">OUT15</text>
<text x="77.5" y="143.1">C15</text>
<text x="86" y="143.1">0.1uF</text>
<text x="127.8" y="144" transform="rotate(-90 127.8 144)">LED</text>
<text x="132.9" y="144.1" transform="rotate(-90 132.9 144.1)">D34</text>
<text x="135.4" y="144" transform="rotate(-90 135.4 144)">LED</text>
<text x="140.5" y="144.1" transform="rotate(-90 140.5 144.1)">D35</text>
<text x="143.1" y="144" transform="rotate(-90 143.1 144)">LED</text>
<text x="148.1" y="144.1" transform="rotate(-90 148.1 144.1)">D36</text>
<text x="150.7" y="144" transform="rotate(-90 150.7 144)">LED</text>
<text x="155.8" y="144.1" transform="rotate(-90 155.8 144.1)">D37</text>
<text x="101.3" y="150.7">V+</text>
<text x="109.6" y="150.7">OUT0</text>
<text x="109.6" y="153.2">OUT1</text>
<text x="109.6" y="155.8">OUT2</text>
<text x="101.3" y="158.3">CLK</text>
<text x="109.6" y="158.3">OUT3</text>
<text x="109.6" y="160.8">OUT4</text>
<text x="101.3" y="163.4">DIN</text>
<text x="109.6" y="163.4">OUT5</text>
<text x="109.6" y="165.9">OUT6</text>
<text x="101.3" y="168.5">DOUT</text>
<text x="101.3" y="173.5">LE</text>
<text x="109.6" y="168.5">OUT7</text>
<text x="109.6" y="171">OUT8</text>
<text x="109.6" y="173.5">OUT9</text>
<text x="101.3" y="178.6">/OE</text>
<text x="108.4" y="176.1">OUT10</text>
<text x="108.4" y="178.6">OUT11</text>
<text x="83.8" y="181.7">R6</text>
<text x="101.3" y="183.7">SET</text>
<text x="108.4" y="181.2">OUT12</text>
<text x="108.4" y="183.7">OUT13</text>
<text x="83.2" y="186.2">360</text>
<text x="101.3" y="188.8">GND</text>
<text x="108.4" y="186.2">OUT14</text>
<text x="108.4" y="188.8">OUT15</text>
<text x="74.1" y="195.7">GND</text>
</g>
</svg>
